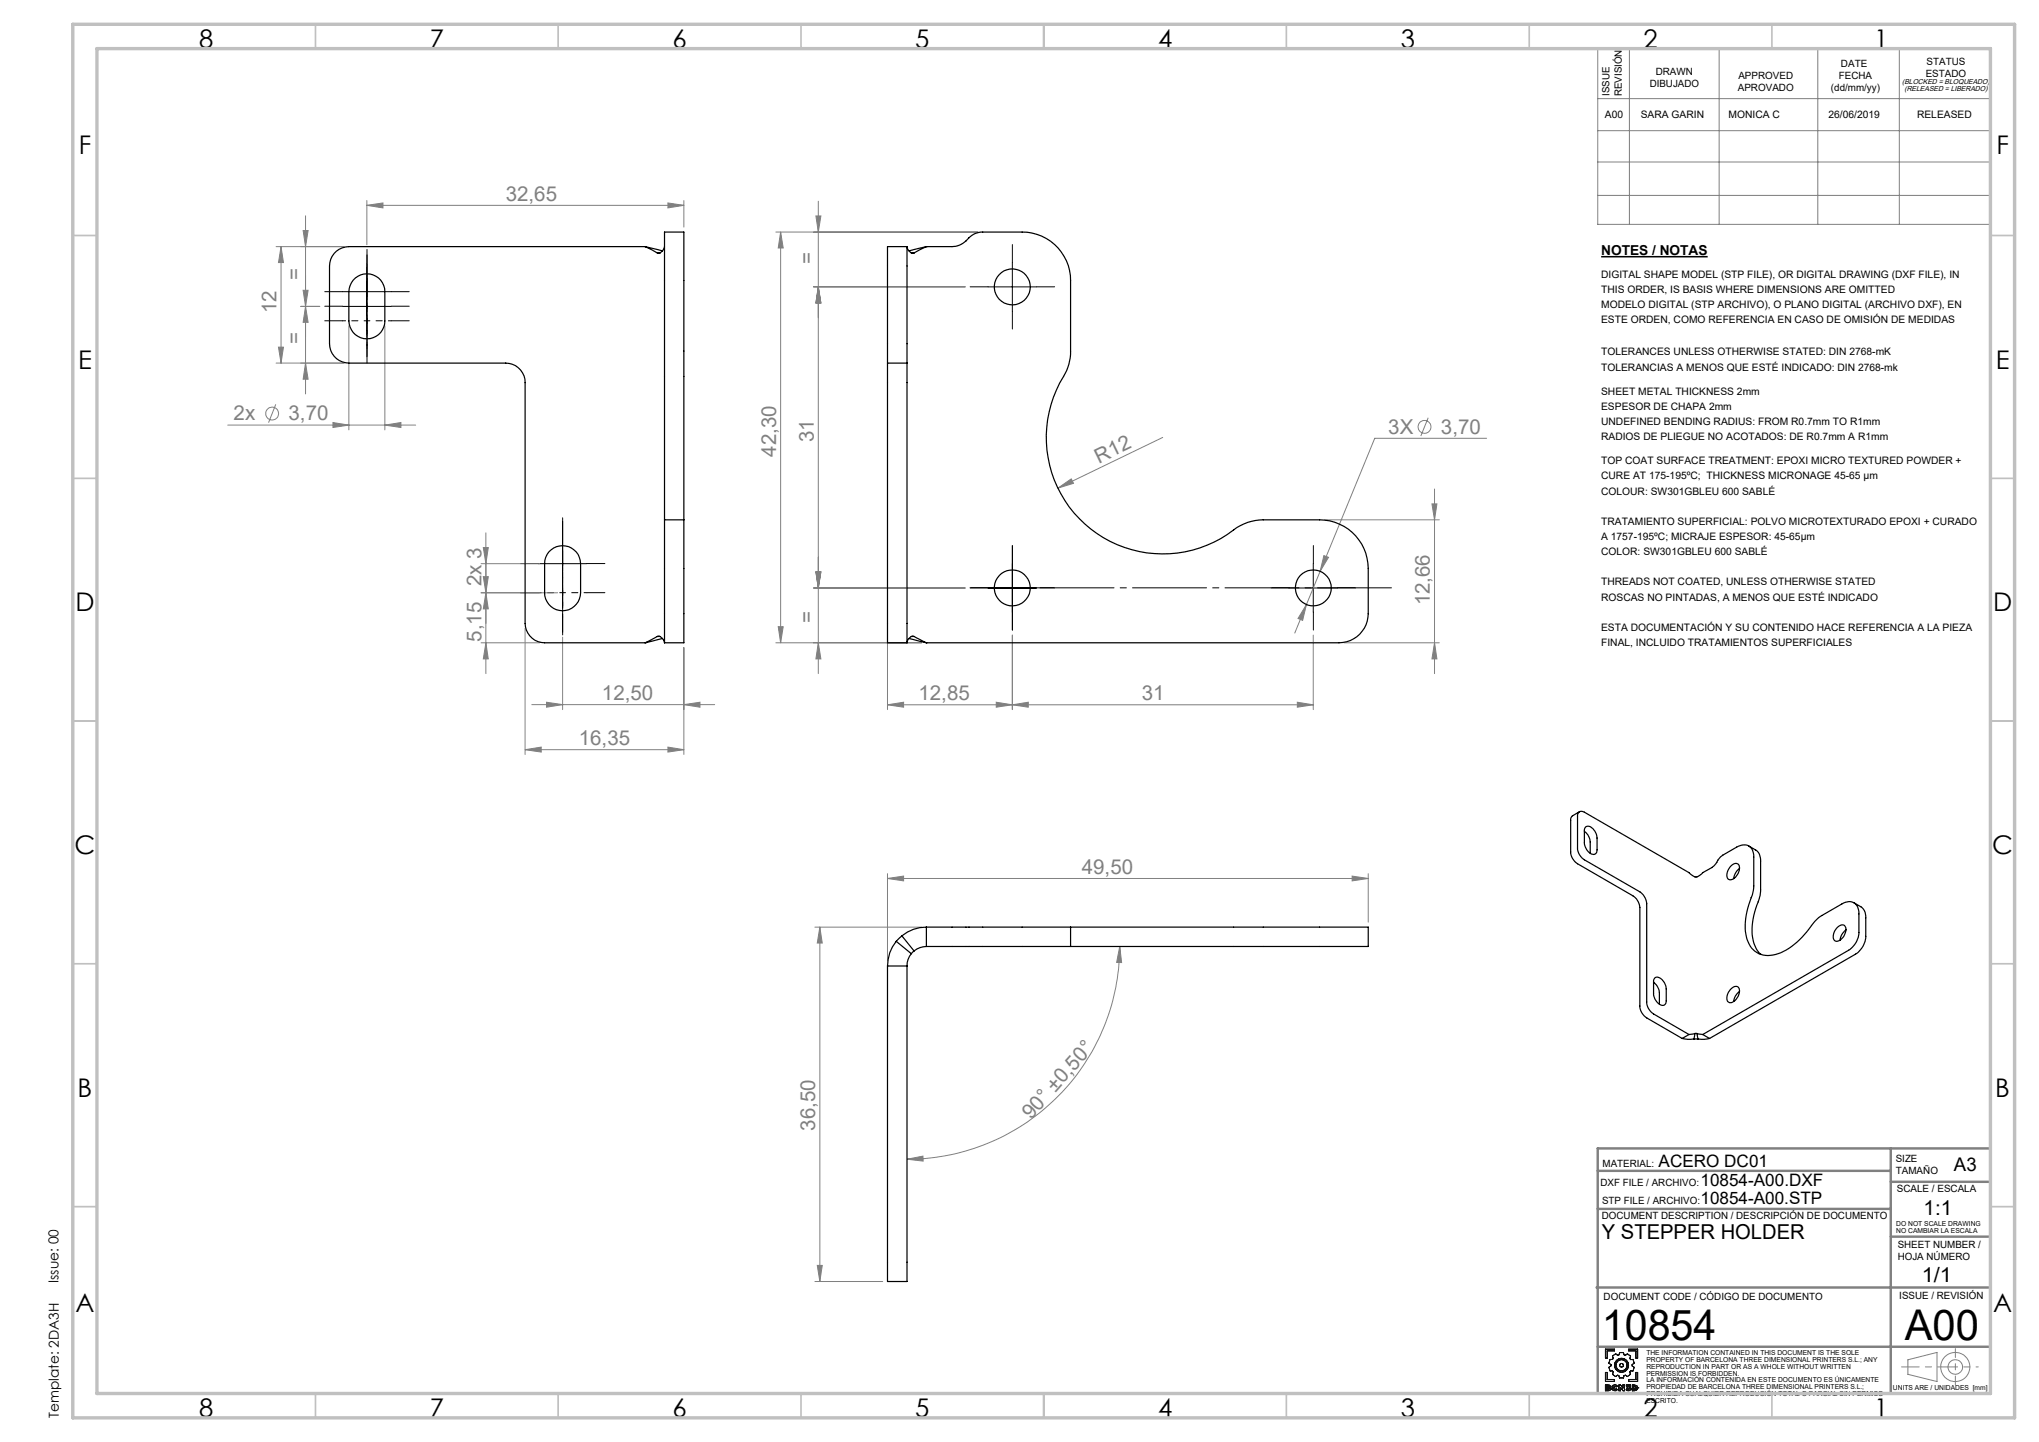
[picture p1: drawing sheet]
<svg xmlns="http://www.w3.org/2000/svg" width="420mm" height="297mm" viewBox="0 0 420 297" stroke-linecap="round" stroke-linejoin="round" font-family="sans-serif">
<path d="M329.8 52.9h22" fill="none" stroke="#000" stroke-width=".32"/>
<g fill="none" stroke="#808080" stroke-width=".21">
<path d="M329.1 10h80.9v36.2h-80.9zM335.6 10v36.2M354.1 10v36.2M374.4 10v36.2M391.2 10v36.2M329.1 20.3h80.9M329.1 26.9h80.9M329.1 33.4h80.9M56.9 50.8h14M57.9 50.8l.5 3.3h-1zM57.9 50.8v24M62.4 59.8h1.1l-.6 3.3z"/>
<path d="M62.4 47.5h1.1l-.6 3.3zM62.9 44.4v36.7M75.6 42.3l3.3-.5v1zM75.6 41.3v9.1M75.6 42.3h65.3M137.6 41.8l3.3 .5-3.3 .5zM140.9 41.3v5.5M159.8 47.8h41.6M160.8 47.8v84.6M160.8 47.8l.5 3.3h-1zM167.6 59.1h31.2M168.1 44.5h1l-.5 3.3z"/>
<path d="M168.6 41.4v97.3M168.6 59.1l.5 3.3h-1zM329.1 40.2h80.9M56.9 74.8h14M57.4 71.5h1l-.5 3.3zM61.9 63.1h4M62.9 74.8l.6 3.3h-1.1zM62.9 63.1l.6 3.3h-1.1zM71.9 67.1v21.4M79.3 67.1v21.4M46.9 87.6h38.7M56.8 83.3l-1.5 3.8"/>
<path d="M68.6 87l3.3 .6-3.3 .4zM79.3 87.6l3.3-.6v1zM239.5 90.1l-21.6 10.4M294.2 86l-1.5 3.8M306.2 90.3h-23l-14.1 34.2M99.1 116.1h12.1M99.6 118.8h1l-.5 3.3zM99.6 112.8h1l-.5 3.3zM100.1 109.7v29M168.1 117.8h1l-.5 3.3zM217.9 100.5l2.8-1.9 .4 1zM272.7 114.4l.9 .4-1.7 2.9z"/>
<path d="M272.8 107.1h23.7M295 103.8h1l-.5 3.3zM295.5 100.7v38M99.1 132.4h12.1M100.1 132.4l.5 3.3h-1zM100.1 122.1l.5 3.3h-1zM108.2 129.4v26M114.9 122.1h-15.8M115.9 131.2v15M140.9 133.4v22M159.8 132.4h30M160.3 129.1h1l-.5 3.3z"/>
<path d="M167.6 121.1h31.2M168.6 132.4l.5 3.3h-1zM182.8 129.4v16.8M208.5 130.8v15.4M269.1 124.5l-.8 3.3-.9-.4zM269.1 124.5l-2.4 5.9M270.5 130.8v15.4M276.8 132.4h19.7M295.5 132.4l.5 3.3h-1zM108.2 154.4l3.3-.5v1zM108.2 154.4h32.7M109.5 145.1h37.7"/>
<path d="M112.6 144.6l3.3 .5-3.3 .6zM137.6 153.9l3.3 .5-3.3 .5zM140.9 145.1l3.3-.5v1.1zM182.8 145.2l3.3-.6v1.1zM205.2 144.6l3.3 .6-3.3 .5zM208.5 145.2l3.3-.6v1.1zM267.2 144.6l3.3 .6-3.3 .5zM270.5 145.2h-87.7M182.8 179.9v18M281.8 179.9v10M167.9 191h21.9M168.9 191v72.9"/>
<path d="M168.9 191l.5 3.2h-1.1zM182.8 180.9l3.3-.5v1zM182.8 180.9h99M230.6 194.9l.4 3.4-1-.1zM230.6 194.9a43.8 43.8 0 0 1-43.8 43.9M278.5 180.4l3.3 .5-3.3 .5zM186.8 238.8l3.3-.7v1zM167.9 263.9h13.9M168.3 260.6h1.1l-.5 3.3zM393 280.1l6-1.6v6l-6-1.4z"/>
<circle cx="56.1" cy="85.2" r="1.33"/>
<circle cx="293.4" cy="87.9" r="1.32"/>
<circle cx="402.7" cy="281.6" r="3"/>
<circle cx="402.8" cy="281.5" r="1.49"/>
</g>
<g fill="none" stroke="#191924" stroke-width=".21">
<path d="M330.7 277.9h1.8v.3h-1.5v1.5h-.3zM332.1 279.3l.7-.5 .4 .3 .3-.1 .1-.4h.8l.1 .4 .3 .1 .4-.3 .7 .5-.2 .5 .2 .2h.5l.2 .8-.4 .3v.2l.4 .3-.2 .8h-.5l-.2 .2 .1 .5-.6 .4-.4-.3-.3 .1-.1 .5h-.8l-.2-.5-.2-.1-.4 .3-.7-.4 .2-.5-.2-.2h-.5l-.2-.8 .4-.3v-.2l-.4-.3 .2-.8h.5l.2-.2zM335.5 277.9h1.8v1.8h-.3v-1.5h-1.5zM330.7 282.7h.3v1.4h1.5v.4h-1.8zM331 285.5l.4 .1-.4 .1zM331 286l.4 .1-.4 .1zM331.3 285.3l.4 .2M331.3 285.3h.2l.2 .2M331.3 285.3h-.6v1.2l.9-.1 .2-.3M331.4 285.6h.1M331.4 286.1h.1M331.7 285.5l-.2 .3 .3 .3"/>
<path d="M331.7 285.5h.1M331.8 286.1h.1M332 285.9l.2 .3 .4 .3 .6-.3M332 285.9l.3 .5a.69 .69 0 0 0 .9-.2M332 285.9h.1M332.4 285.9l.1 .2 .4-.1M332.4 285.9h.1M332.9 285.7l-.2-.2-.3 .1v.3M332.9 285.7l-.4-.1-.1 .3M332.9 286l.3 .2M333.2 285.5l-.5-.3-.5 .2-.2 .5M333.2 285.5a.67 .67 0 0 0-1.1 0l-.1 .4"/>
<path d="M333.2 285.5l-.3 .2M333.5 285.3h.3l.5 .6v-.6h.3v1.2h-.3l-.5-.7v.7h-.3zM335.1 286l.3 .2 .2-.1-.2 .1zM335.1 286l-.2 .2M335.5 284.1h1.5v-1.4h.3v1.8h-1.8zM335.6 286.1l-.4-.2v-.2l.3-.2h-.5v-.2h.8v.2l-.2 .2 .3 .4M335.6 286.1h.1M335.9 286.1l-.2 .3-.3 .1-.5-.3M335.9 286.1l-.2 .3-.4 .1-.4-.3M335.9 286.1h.1M336.2 285.3l1 .2 .2 .4-.3 .4-.9 .2zM336.6 285.5l.3 .1v.5h-.3z"/>
<path d="M337 285.9h.1M337.4 285.9h.1"/>
<circle cx="334" cy="281.2" r=".39"/>
<circle cx="334" cy="281.2" r="1.45"/>
<circle cx="334" cy="281.2" r="1.14"/>
</g>
<path d="M115.9 130.2v-23.5" fill="none" stroke="#000" stroke-width=".21" stroke-dasharray="15.2 1.3 1.3 1.3" stroke-dashoffset="5.4"/>
<path d="M75.6 73.5v-21" fill="none" stroke="#000" stroke-width=".21" stroke-dasharray="15.2 1.3 1.3 1.3" stroke-dashoffset="6.7"/>
<g fill="none" stroke="#000" stroke-width=".21" stroke-dasharray="15.2 1.3 1.3 1.3">
<path d="M75.6 55.1v-3.7M75.6 58.1v-3.7M203.5 59.1h-3.7M208.5 54.1v-3.7M213.5 59.1h3.7M70.6 60.1h-3.7M70.6 66.1h-3.7M70.6 63.1h-3.7M75.6 65.1v3.7M75.6 61.1v-3.7M75.6 71.1v3.7M75.6 68.1v3.7"/>
<path d="M80.6 60.1h3.7M80.6 66.1h3.7M80.6 63.1h3.7M208.5 64.1v3.7M110.9 116.1h-3.7M115.9 111.1v-3.7M115.9 117.1v-3.7M120.9 116.1h3.7M208.5 116.1v-3.7M270.5 116.1v-3.7M110.9 122.1h-3.7M115.9 121.1v3.7"/>
<path d="M115.9 127.1v3.7M120.9 122.1h3.7M203.5 121.1h-3.7M208.5 126.1v3.7M213.5 121.1h3.7M265.5 121.1h-3.7M270.5 126.1v3.7M275.5 121.1h3.7"/>
</g>
<path d="M75.6 66.1v-5M75.6 66.1h-5M75.6 66.1v5M75.6 66.1h5M115.9 122.1v5M115.9 122.1h5M115.9 122.1v-5M115.9 122.1h-5" fill="none" stroke="#000" stroke-width=".21" stroke-dasharray="15.2 1.3 1.3 1.3" stroke-dashoffset="14.6"/>
<path d="M213.5 121.1h73.8" fill="none" stroke="#000" stroke-width=".21" stroke-dasharray="15.2 1.3 1.3 1.3" stroke-dashoffset="-.7"/>
<path d="M75.6 55.1v13M203.5 59.1h10M208.5 54.1v10M70.6 60.1h10M70.6 63.1h10M110.9 116.1h10M115.9 111.1v10M208.5 116.1v10M270.5 116.1v10M203.5 121.1h10M265.5 121.1h10" fill="none" stroke="#000" stroke-width=".21"/>
<path d="M391.7 281.5h11.1" fill="none" stroke="#808080" stroke-width=".21" stroke-dasharray="15.2 1.3 1.3 1.3" stroke-dashoffset="11.6"/>
<path d="M402.8 281.5h4.7" fill="none" stroke="#808080" stroke-width=".21" stroke-dasharray="15.2 1.3 1.3 1.3" stroke-dashoffset="14.8"/>
<path d="M402.8 277.8v7.4" fill="none" stroke="#808080" stroke-width=".21" stroke-dasharray="15.2 1.3 1.3 1.3" stroke-dashoffset="13.4"/>
<path d="M329.1 236.5h80.9v50.5h-80.9zM389.5 236.5v50.5M329.1 249h60.4M329.1 241.2h60.4M389.5 243.4h20.5M389.5 254.7h20.5M328.9 265.2h81.1M329.1 277.4h80.9" fill="none" stroke="#808080" stroke-width=".5"/>
<g fill="none" stroke="#c0c0c0" stroke-width=".35">
<path d="M65 5v5M115 5v5M165 5v5M215 5v5M265 5v5M315 5v5M365 5v5M15 48.5h5M410 48.5h5M15 98.5h5M410 98.5h5M15 148.5h5"/>
<path d="M410 148.5h5M15 198.5h5M410 198.5h5M15 248.5h5M410 248.5h5M65 287v5M115 287v5M165 287v5M215 287v5M265 287v5M315 287v5M365 287v5"/>
</g>
<path d="M15 5h400v287h-400zM20 10h390v277h-390z" fill="none" stroke="#c0c0c0" stroke-width=".7"/>
<g fill="#808080">
<path d="M217.9 100.5l2.8-1.9 .4 1z"/>
<path d="M137.6 41.8l3.3 .5-3.3 .5zM75.6 42.3l3.3-.5v1z"/>
<path d="M267.2 144.6l3.3 .6-3.3 .5zM208.5 145.2l3.3-.6v1.1zM140.9 145.1l3.3-.5v1.1zM112.6 144.6l3.3 .5-3.3 .6zM137.6 153.9l3.3 .5-3.3 .5zM108.2 154.4l3.3-.5v1z"/>
<path d="M269.1 124.5l-1.7 2.9 .9 .4zM272.7 114.4l-.8 3.3 1.7-2.9zM68.6 87l3.3 .6-3.3 .4zM79.3 87.6l3.3-.6v1z"/>
<path d="M182.8 145.2l3.3-.6v1.1zM205.2 144.6l3.3 .6-3.3 .5z"/>
<path d="M186.8 238.8l3.3-.7v1zM230.6 194.9l.4 3.4-1-.1z"/>
<path d="M100.1 132.4l.5 3.3h-1zM99.6 118.8h1l-.5 3.3z"/>
<path d="M62.9 74.8l.6 3.3h-1.1zM62.4 59.8h1.1l-.6 3.3z"/>
<path d="M295.5 132.4l.5 3.3h-1zM295 103.8h1l-.5 3.3zM57.4 71.5h1l-.5 3.3zM57.9 50.8l.5 3.3h-1z"/>
<path d="M168.6 59.1l.5 3.3h-1zM168.1 117.8h1l-.5 3.3zM168.1 44.5h1l-.5 3.3zM168.6 59.1l.5 3.3h-1zM160.8 47.8l.5 3.3h-1zM160.3 129.1h1l-.5 3.3zM168.1 117.8h1l-.5 3.3zM168.6 132.4l.5 3.3h-1zM62.4 47.5h1.1l-.6 3.3zM62.9 63.1l.6 3.3h-1.1z"/>
<path d="M99.6 112.8h1l-.5 3.3zM100.1 122.1l.5 3.3h-1z"/>
<path d="M168.9 191l.5 3.2h-1.1zM168.3 260.6h1.1l-.5 3.3z"/>
<path d="M182.8 180.9l3.3-.5v1zM278.5 180.4l3.3 .5-3.3 .5z"/>
</g>
<g fill="none" stroke="#000" stroke-width=".25">
<path d="M72.7 57.7a3.7 3.7 0 0 1 4.1-1.1 3.7 3.7 0 0 1 2.5 3.5v6a3.7 3.7 0 0 1-3.7 3.7 3.7 3.7 0 0 1-3.7-3.7v-6a4.1 4.1 0 0 1 .8-2.4zM132.9 50.8l3.6 .9M132.9 50.8l2.5 1.3M132.9 50.8h-61a4 4 0 0 0-4 4v16a4 4 0 0 0 4 4h32.3a4 4 0 0 1 4 4v49.6a4.1 4.1 0 0 0 4 4h20.7M132.9 50.8h.1M135.4 52.1h.5M136.9 50.8a1.44 1.44 0 0 1-1.5 1.3M186.8 50.8v24M186.8 50.8h-4v24M186.8 50.8a1.38 1.38 0 0 0 1.5 1.3M187.8 52.1h.5M190.8 50.8l-3.5 .9"/>
<path d="M190.8 50.8l-2.5 1.3M190.8 50.8h5.3a5 5 0 0 0 3.8-2.1l1-.6 1.1-.3h8.5a10 10 0 0 1 10 10v14.5a10.8 10.8 0 0 1-2.2 6.6 24 24 0 0 0 6.1 29.8 24 24 0 0 0 30.4 0l2.2-1.1 2.4-.5h12.4a10 10 0 0 1 10 10v9.3a6 6 0 0 1-6 6h-85M190.8 50.8h.1M182.8 74.8v57.6h4M182.8 74.8h4M186.8 74.8v57.6M113 113.7a3.7 3.7 0 0 1 4.2-1.1 3.7 3.7 0 0 1 2.4 3.5v6a3.7 3.7 0 0 1-3.7 3.7 3.7 3.7 0 0 1-3.7-3.7v-6a3.7 3.7 0 0 1 .8-2.4zM136.9 107.1v25.3M136.9 107.1v-59.3h4v59.3M136.9 107.1h4M140.9 107.1v25.3h-4M132.9 132.4h.1"/>
<path d="M135.4 131.1a1.44 1.44 0 0 1 1.5 1.3M135.4 131.1l-2.5 1.3M135.4 131.1h.5M136.5 131.5l-3.6 .9M187.3 131.5l3.5 .9M187.8 131.1h.5M188.3 131.1l2.5 1.3M188.3 131.1a1.38 1.38 0 0 0-1.5 1.3M190.8 132.4h.1M325.4 167.2l-1.6 .9-.3 .6v6.8a3 3 0 0 0 1.4 2.4l11.4 6.6a3.3 3.3 0 0 1 1.5 2.4v20.3a3 3 0 0 0 1.4 2.5l7.3 4.2M326.4 171.2a2.71 2.71 0 0 1 1.2 2.2v2.4M326.7 170.3a1.57 1.57 0 0 1 1.9 1.1l.4 1.2v2.4a.85 .85 0 0 1-.6 1 .85 .85 0 0 1-1-.4 3.1 3.1 0 0 1-1-2.1v-2.7z"/>
<path d="M356.6 178.3a.96 .96 0 0 1 1.4-.3 .96 .96 0 0 1 .2 1.3 2 2 0 0 1-2.1 1.8 2.09 2.09 0 0 1 .5-2.8zM358.3 178.9a2.9 2.9 0 0 0-1.2 2.1M360.2 174.2l1.4 .9a2.28 2.28 0 0 1 1.1 2.2v6.3l-.4 1.8a13.6 13.6 0 0 0-1 8.9l.6 1.4 .8 .9M182.8 199v64.9h4v-64.9M182.8 199h4M184.6 193.9a7.9 7.9 0 0 0-1.8 5.1M184.6 193.9l3.1 2.5M185.8 192.8l-1.2 1.1M185.8 192.8l2.5 3.1M187.7 196.4a3.9 3.9 0 0 0-.9 2.6M188.3 195.9l-.6 .5M190.8 194.9h29.7"/>
<path d="M190.8 191h29.7M190.8 191a7.9 7.9 0 0 0-5 1.8M190.8 194.9a4.2 4.2 0 0 0-2.5 1M190.8 191v3.9M220.5 191h61.3v3.9h-61.3M220.5 191v3.9M378.3 191.2a1.12 1.12 0 0 1 1.7-.4 2.31 2.31 0 0 1-1.9 3 1.47 1.47 0 0 1-.1-2.1zM380.2 191.6a2.9 2.9 0 0 0-1.2 2M381.9 185.9l1.4 .9a2.4 2.4 0 0 1 1 2.3v3.8a4.6 4.6 0 0 1-2.1 3.6l-30.1 17.4M340.6 202.3a2.88 2.88 0 0 1 1.2 2.2v2.3M340.9 201.4a1.6 1.6 0 0 1 2 1.1l.3 1.2v2.4a.85 .85 0 0 1-.5 1 .85 .85 0 0 1-1-.4 2.75 2.75 0 0 1-1.1-2.1v-2.7zM346.5 213.9l1.1 .2 1.3-.1"/>
<path d="M347.9 213.1l-7.3-4.3a3.1 3.1 0 0 1-1.4-2.4v-20.3a3.3 3.3 0 0 0-1.4-2.4l-11.4-6.6a3.1 3.1 0 0 1-1.5-2.4v-6.6a.86 .86 0 0 1 .5-.9 .86 .86 0 0 1 1 .1l21.8 12.7a1.35 1.35 0 0 0 2.3 0l2.5-1.6 1.4-1.9 3.3-2a2.15 2.15 0 0 1 2.5-.3 2.15 2.15 0 0 1 1 2.3v6.2l-.2 1.6a14.4 14.4 0 0 0-1.1 9.2 4.5 4.5 0 0 0 6.4 2.9 15.9 15.9 0 0 0 7.3-6.4l1.4-1.3 4.4-2.5a2.15 2.15 0 0 1 2.5-.3 2.15 2.15 0 0 1 1 2.3v3.8a4.6 4.6 0 0 1-2.1 3.7l-30.1 17.4M347.9 213.1l-1.4 .8M348.9 214h.8M349.1 212.9h.4M349.1 212.9l-1.2 .2M349.1 212.9l-.2 1.1M349.5 212.9l1.2 .2M349.5 212.9l.2 1.1M350.7 213.1l1.4 .8M352.1 213.9l-1.1 .2-1.3-.1M356.6 203.6a.91 .91 0 0 1 1.2-.4 .91 .91 0 0 1 .5 1.2 2.31 2.31 0 0 1-2.1 2.1 1.56 1.56 0 0 1 0-2.4zM358.3 204.2a2.92 2.92 0 0 0-1.2 2.1"/>
<circle cx="208.5" cy="59.1" r="3.7"/>
<circle cx="208.5" cy="121.1" r="3.7"/>
<circle cx="270.5" cy="121.1" r="3.7"/>
</g>
<g font-size="8.7">
<text x="330" y="275.9">10854</text>
<text x="392.3" y="275.9">A00</text>
</g>
<g font-size="5.3">
<text x="41" y="9.9">8</text>
<text x="88.5" y="9.9">7</text>
<text x="138.5" y="9.9">6</text>
<text x="188.5" y="9.9">5</text>
<text x="238.5" y="9.9">4</text>
<text x="288.5" y="9.9">3</text>
<text x="338.5" y="9.9">2</text>
<text x="386" y="9.9">1</text>
<text x="16.2" y="31.7">F</text>
<text x="411.2" y="31.7">F</text>
<text x="16.1" y="75.9">E</text>
<text x="411.1" y="75.9">E</text>
<text x="15.5" y="125.9">D</text>
<text x="410.5" y="125.9">D</text>
<text x="15.4" y="175.9">C</text>
<text x="410.4" y="175.9">C</text>
<text x="16" y="225.9">B</text>
<text x="411" y="225.9">B</text>
<text x="15.5" y="270.2">A</text>
<text x="410.5" y="270.2">A</text>
<text x="41" y="291.9">8</text>
<text x="88.5" y="291.9">7</text>
<text x="138.5" y="291.9">6</text>
<text x="188.5" y="291.9">5</text>
<text x="238.5" y="291.9">4</text>
<text x="288.5" y="291.9">3</text>
<text x="338.5" y="291.9">2</text>
<text x="386" y="291.9">1</text>
</g>
<g font-size="4.2" fill="#808080">
<text x="104.2" y="41.3">32,65</text>
<text x="62" y="57.8" transform="rotate(-90 62 57.8)">=</text>
<text x="167.6" y="54.3" transform="rotate(-90 167.6 54.3)">=</text>
<text x="56.9" y="64.5" transform="rotate(-90 56.9 64.5)">12</text>
<text x="62" y="70.8" transform="rotate(-90 62 70.8)">=</text>
<text x="48.1" y="86.6">2x</text>
<text x="59.4" y="86.6">3,70</text>
<text x="286" y="89.3">3X</text>
<text x="296.8" y="89.3">3,70</text>
<text x="159.9" y="94.1" transform="rotate(-90 159.9 94.1)">42,30</text>
<text x="167.6" y="91.1" transform="rotate(-90 167.6 91.1)">31</text>
<text x="226.3" y="95.5" transform="rotate(-26 226.3 95.5)">R12</text>
<text x="99.1" y="120.8" transform="rotate(-90 99.1 120.8)">2x 3</text>
<text x="294.5" y="124.7" transform="rotate(-90 294.5 124.7)">12,66</text>
<text x="167.6" y="128.2" transform="rotate(-90 167.6 128.2)">=</text>
<text x="99.1" y="132.2" transform="rotate(-90 99.1 132.2)">5,15</text>
<text x="124" y="144.2">12,50</text>
<text x="189.2" y="144.2">12,85</text>
<text x="235.2" y="144.2">31</text>
<text x="119.2" y="153.4">16,35</text>
<text x="222.8" y="180">49,50</text>
<text x="167.9" y="232.9" transform="rotate(-90 167.9 232.9)">36,50</text>
<text x="212.4" y="230.8" transform="rotate(-48 212.4 230.8)">90° ±0,50°</text>
</g>
<g font-size="4.2">
<text x="396.2" y="250.3">1:1</text>
<text x="330" y="255.2">Y STEPPER HOLDER</text>
<text x="395.8" y="264">1/1</text>
</g>
<text font-size="3.9" x="402.5" y="241.1">A3</text>
<g font-size="3.5">
<text x="341.7" y="240.4">ACERO DC01</text>
<text x="350.3" y="244.3">10854-A00.DXF</text>
<text x="350.3" y="247.9">10854-A00.STP</text>
</g>
<g font-size="2.8">
<text x="329.8" y="52.6">NOTES / NOTAS</text>
<text x="12.1" y="264.2" transform="rotate(-90 12.1 264.2)">Issue: 00</text>
<text x="12.2" y="292" transform="rotate(-90 12.2 292)">Template: 2DA3H</text>
</g>
<g font-size="2.1">
<text x="339.8" y="17.9">DIBUJADO</text>
<text x="341.1" y="15.4">DRAWN</text>
<text x="358.1" y="16.3">APPROVED</text>
<text x="378.8" y="16.3">FECHA</text>
<text x="379.2" y="13.8">DATE</text>
<text x="396.7" y="15.8">ESTADO</text>
<text x="396.8" y="13.3">STATUS</text>
<text x="331.5" y="19.8" transform="rotate(-90 331.5 19.8)">ISSUE</text>
<text x="334" y="19.8" transform="rotate(-90 334 19.8)">REVISIÓN</text>
<text x="357.9" y="18.8">APROVADO</text>
<text x="377.1" y="18.8">(dd/mm/yy)</text>
<text x="330.6" y="24.3">A00</text>
<text x="338" y="24.3">SARA GARIN</text>
<text x="356.1" y="24.3">MONICA C</text>
<text x="376.6" y="24.3">26/06/2019</text>
<text x="394.9" y="24.3">RELEASED</text>
<text x="329.8" y="57.2">DIGITAL SHAPE MODEL (STP FILE), OR DIGITAL DRAWING (DXF FILE), IN</text>
<text x="329.8" y="60.3">THIS ORDER, IS BASIS WHERE DIMENSIONS ARE OMITTED</text>
<text x="329.8" y="63.4">MODELO DIGITAL (STP ARCHIVO), O PLANO DIGITAL (ARCHIVO DXF), EN</text>
<text x="329.8" y="66.5">ESTE ORDEN, COMO REFERENCIA EN CASO DE OMISIÓN DE MEDIDAS</text>
<text x="329.8" y="73.2">TOLERANCES UNLESS OTHERWISE STATED: DIN 2768-mK</text>
<text x="329.8" y="76.3">TOLERANCIAS A MENOS QUE ESTÉ INDICADO: DIN 2768-mk</text>
<text x="329.8" y="81.3">SHEET METAL THICKNESS 2mm</text>
<text x="329.8" y="84.4">ESPESOR DE CHAPA 2mm</text>
<text x="329.8" y="87.5">UNDEFINED BENDING RADIUS: FROM R0.7mm TO R1mm</text>
<text x="329.8" y="90.6">RADIOS DE PLIEGUE NO ACOTADOS: DE R0.7mm A R1mm</text>
<text x="329.8" y="95.6">TOP COAT SURFACE TREATMENT: EPOXI MICRO TEXTURED POWDER +</text>
<text x="329.8" y="98.8">CURE AT 175-195ºC; THICKNESS MICRONAGE 45-65 µm</text>
<text x="329.8" y="101.9">COLOUR: SW301GBLEU 600 SABLÉ</text>
<text x="329.8" y="108.1">TRATAMIENTO SUPERFICIAL: POLVO MICROTEXTURADO EPOXI + CURADO</text>
<text x="329.8" y="111.2">A 1757-195ºC; MICRAJE ESPESOR: 45-65µm</text>
<text x="329.8" y="114.3">COLOR: SW301GBLEU 600 SABLÉ</text>
<text x="329.8" y="120.6">THREADS NOT COATED, UNLESS OTHERWISE STATED</text>
<text x="329.8" y="123.7">ROSCAS NO PINTADAS, A MENOS QUE ESTÉ INDICADO</text>
<text x="329.8" y="129.9">ESTA DOCUMENTACIÓN Y SU CONTENIDO HACE REFERENCIA A LA PIEZA</text>
<text x="329.8" y="133">FINAL, INCLUIDO TRATAMIENTOS SUPERFICIALES</text>
<text x="390.5" y="239.4">SIZE</text>
<text x="329.7" y="244.3">DXF FILE / ARCHIVO:</text>
<text x="330.1" y="240.4">MATERIAL:</text>
<text x="390.5" y="241.9">TAMAÑO</text>
<text x="390.7" y="245.6">SCALE / ESCALA</text>
<text x="330" y="251">DOCUMENT DESCRIPTION / DESCRIPCIÓN DE DOCUMENTO</text>
<text x="330" y="247.9">STP FILE / ARCHIVO:</text>
<text x="390.9" y="257.1">SHEET NUMBER /</text>
<text x="390.9" y="259.6">HOJA NÚMERO</text>
<text x="330.3" y="267.7">DOCUMENT CODE / CÓDIGO DE DOCUMENTO</text>
<text x="391.2" y="267.5">ISSUE / REVISIÓN</text>
</g>
<g font-size="1.5">
<text x="391.8" y="17.4">(BLOCKED = BLOQUEADO)</text>
<text x="392.3" y="18.8">(RELEASED = LIBERADO)</text>
</g>
<g font-size="1.4">
<text x="390.6" y="252.5">DO NOT SCALE DRAWING</text>
<text x="390.6" y="253.9">NO CAMBIAR LA ESCALA</text>
<text x="339.1" y="279.1">THE INFORMATION CONTAINED IN THIS DOCUMENT IS THE SOLE</text>
<text x="339.1" y="280.5">PROPERTY OF BARCELONA THREE DIMENSIONAL PRINTERS S.L.; ANY</text>
<text x="339.1" y="281.9">REPRODUCTION IN PART OR AS A WHOLE WITHOUT WRITTEN</text>
<text x="339.1" y="283.3">PERMISSION IS FORBIDDEN.</text>
<text x="339.1" y="284.7">LA INFORMACIÓN CONTENIDA EN ESTE DOCUMENTO ES ÚNICAMENTE</text>
<text x="339.1" y="286.1">PROPIEDAD DE BARCELONA THREE DIMENSIONAL PRINTERS S.L.;</text>
<text x="339.1" y="287.6">PROHIBIDA CUALQUIER REPRODUCIÓN TOTAL O PARCIAL SIN PERMISO</text>
<text x="389.9" y="286.3">UNITS ARE / UNIDADES [mm]</text>
<text x="339.1" y="289">ESCRITO.</text>
</g>
</svg>
